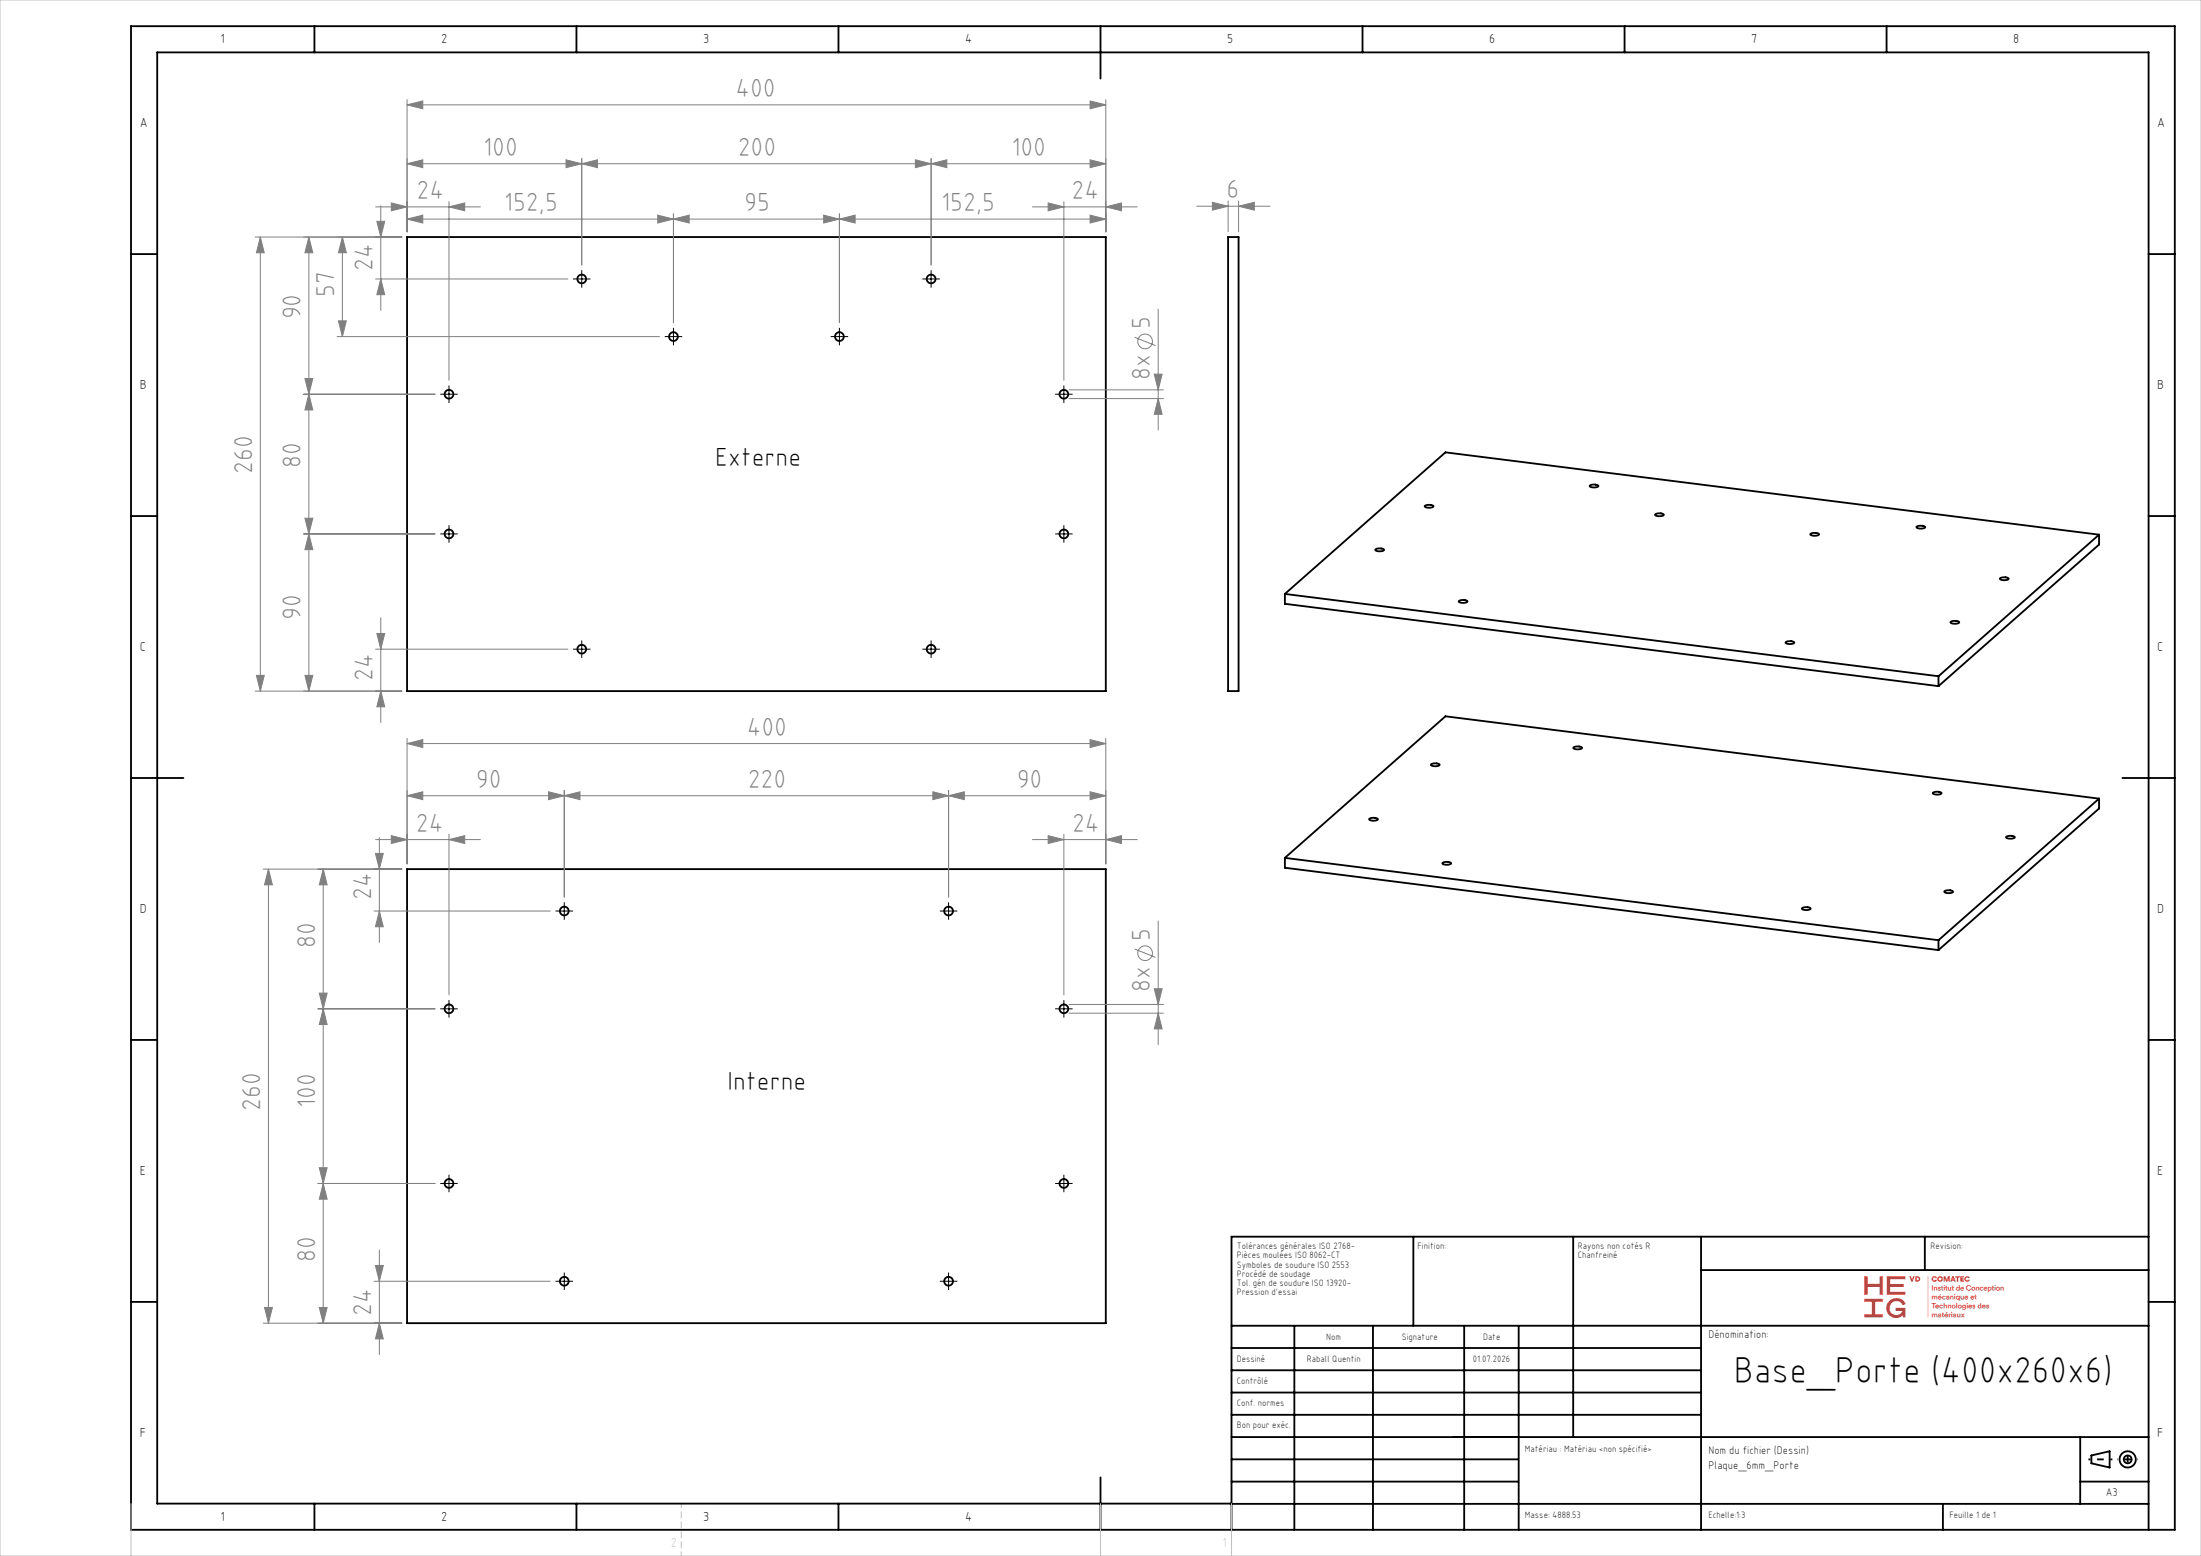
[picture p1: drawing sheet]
<svg xmlns="http://www.w3.org/2000/svg" width="420mm" height="297mm" viewBox="0 0 420 297" stroke-linecap="round" stroke-linejoin="round" font-family="sans-serif">
<g fill="none" stroke="#000" stroke-width=".35">
<path d="M25 5h390v287h-390zM60 5v5M110 5v5M160 5v5M210 5v10M260 5v5M310 5v5M360 5v5M25 48.5h5M77.7 45.2h133.3v86.7h-133.3zM234.3 45.2h2v86.7h-2zM410 48.5h5"/>
<path d="M25 98.5h5M271.9 96.6l.7-.2a.58 .58 0 0 1 .9 .3l-.7 .2a.58 .58 0 0 1-.9-.3zM303.4 92.7l.7-.2a.58 .58 0 0 1 .9 .3l-.8 .2a.58 .58 0 0 1-.8-.3zM315.9 98.2l.7-.2a.58 .58 0 0 1 .9 .3l-.8 .2a.58 .58 0 0 1-.8-.3zM410 98.5h5M245.2 113.4l124.7 15.7M245.2 113.4v1.9l124.7 15.7M262.5 104.9l.7-.2a.58 .58 0 0 1 .9 .3l-.8 .2a.58 .58 0 0 1-.8-.3zM278.4 114.7l.7-.2a.58 .58 0 0 1 .9 .4l-.7 .2a.58 .58 0 0 1-.9-.4zM345.5 101.9l.7-.2a.58 .58 0 0 1 .9 .4l-.8 .2a.58 .58 0 0 1-.8-.4zM365.7 100.5l.8-.2a.58 .58 0 0 1 .8 .4l-.7 .2a.58 .58 0 0 1-.9-.4zM372.2 118.7l.8-.2a.58 .58 0 0 1 .8 .4l-.7 .2a.58 .58 0 0 1-.9-.4z"/>
<path d="M381.7 110.4l.7-.2a.58 .58 0 0 1 .9 .4l-.8 .1a.58 .58 0 0 1-.8-.3zM400.5 102.1l-30.6 27M400.5 102.1v1.8l-30.6 27.1M400.5 102.1l-124.7-15.8-30.6 27.1M340.8 122.6l.7-.2a.58 .58 0 0 1 .8 .3l-.7 .2a.58 .58 0 0 1-.8-.3zM369.9 129.1v1.9M25 148.5h10M261.3 156.3l.7-.2a.58 .58 0 0 1 .9 .4l-.7 .2a.58 .58 0 0 1-.9-.4zM273.1 145.9l.7-.2a.58 .58 0 0 1 .9 .4l-.8 .2a.58 .58 0 0 1-.8-.4zM300.3 142.7l.7-.2a.58 .58 0 0 1 .9 .3l-.8 .2a.58 .58 0 0 1-.8-.3zM368.9 151.3l.7-.2a.58 .58 0 0 1 .9 .4l-.8 .2a.58 .58 0 0 1-.8-.4zM382.8 159.7l.8-.2a.58 .58 0 0 1 .8 .4l-.7 .2a.58 .58 0 0 1-.9-.4z"/>
<path d="M400.5 152.4v1.9l-30.6 27M400.5 152.4l-124.7-15.7-30.6 27M400.5 152.4l-30.6 27.1M405 148.5h10M77.7 165.9h133.3v86.7h-133.3zM245.2 163.7v1.9l124.7 15.7M245.2 163.7l124.7 15.8M275.3 164.7l.7-.2a.58 .58 0 0 1 .9 .4l-.8 .2a.58 .58 0 0 1-.8-.4zM343.9 173.3l.7-.1a.58 .58 0 0 1 .9 .3l-.8 .2a.58 .58 0 0 1-.8-.4zM369.9 179.5v1.8M371.1 170.1l.7-.2a.58 .58 0 0 1 .8 .4l-.7 .2a.58 .58 0 0 1-.8-.4zM25 198.5h5"/>
<path d="M410 198.5h5M269.7 236.1v17M300.2 236.1v38.2M324.6 236.1v55.9M367.3 236.1v6.3M410 236.1h-175v55.9M25 248.5h5M235 253.1h175M235 257.3h89.6M247 253.1v38.9M262 253.1v38.9M279.4 253.1v38.9"/>
<path d="M289.8 253.1v38.9M324.6 242.4h85.4M410 248.5h5M235 270.1h89.6M235 265.8h89.6M235 261.6h89.6M235 278.6h54.6M235 274.3h175M397 274.3v12.8M399.1 277.8l3.5-.8v3.1l-3.5-.8zM60 287v5M110 287v5"/>
<path d="M160 287v5M210 282v10M235 287.1h175M235 287h-205v-277h380v282M235 282.8h54.6M370.8 287.1v4.9M397 282.8h13"/>
<circle cx="111" cy="53.2" r=".83"/>
<circle cx="177.7" cy="53.2" r=".83"/>
<circle cx="85.7" cy="75.2" r=".83"/>
<circle cx="128.5" cy="64.2" r=".83"/>
<circle cx="160.2" cy="64.2" r=".83"/>
<circle cx="203" cy="75.2" r=".83"/>
<circle cx="85.7" cy="101.9" r=".83"/>
<circle cx="203" cy="101.9" r=".83"/>
<circle cx="111" cy="123.9" r=".83"/>
<circle cx="177.7" cy="123.9" r=".83"/>
<circle cx="107.7" cy="173.9" r=".83"/>
<circle cx="181" cy="173.9" r=".83"/>
<circle cx="85.7" cy="192.6" r=".83"/>
<circle cx="203" cy="192.6" r=".83"/>
<circle cx="85.7" cy="225.9" r=".83"/>
<circle cx="203" cy="225.9" r=".83"/>
<circle cx="107.7" cy="244.6" r=".83"/>
<circle cx="181" cy="244.6" r=".83"/>
<circle cx="406" cy="278.6" r=".75"/>
<circle cx="406" cy="278.6" r="1.55"/>
</g>
<g fill="none" stroke="#808080" stroke-width=".19">
<path d="M77.7 19v25.2M208 19.3l3 .7-3 .8zM211 19v25.2M71.7 39.5h20M72.7 39.2v20M74.7 38.7l3 .8-3 .7zM77.7 20l3-.7v1.5zM77.7 31.3l3-.8v1.5zM77.7 20h133.3M77.7 31.3h133.3M85.7 39.5l3-.8v1.5zM85.7 38.5v34.1"/>
<path d="M108 30.5l3 .8-3 .7zM111 31.3l3-.8v1.5zM111 30.3v20.3M174.7 30.5l3 .8-3 .7zM177.7 31.3l3-.8v1.5zM177.7 30.3v20.3M197 39.5h20M200 38.7l3 .8-3 .7zM203 38.5v34.1M208 30.5l3 .8-3 .7zM211 39.5l3-.8v1.5zM228.3 39.4h14"/>
<path d="M231.3 38.6l3 .8-3 .7zM234.3 38.4v5.8M236.3 39.4l3-.8v1.5zM236.3 38.4v5.8M48.7 45.2h28M49.7 45.2l.7 3h-1.5zM49.7 45.2v86.7M58.9 45.2l.8 3h-1.5zM58.9 45.2v86.7M65.3 45.2l.8 3h-1.5zM65.3 45.2v19M71.7 53.2h36.6"/>
<path d="M71.9 42.2h1.5l-.7 3zM72.7 53.2l.7 3h-1.5zM77.7 41.8l3-.7v1.5zM77.7 41.8h133.3M125.5 41.1l3 .7-3 .8zM128.5 41.8l3-.7v1.5zM128.5 40.8v20.8M157.2 41.1l3 .7-3 .8zM160.2 41.8l3-.7v1.5zM160.2 40.8v20.8M208 41.1l3 .7-3 .8zM221 59v23.1"/>
<path d="M57.9 75.2h25.1M58.2 72.2h1.5l-.8 3zM58.9 75.2l.8 3h-1.5zM64.3 64.2h61.5M64.6 61.2h1.5l-.8 3zM204 74.4h18M204 76.1h18M216.5 64.4l4 1.6M220.3 71.4h1.5l-.8 3zM221 76.1l.8 3h-1.5zM58.2 98.9h1.5l-.8 3zM57.9 101.9h25.1"/>
<path d="M58.9 101.9l.8 3h-1.5zM72.7 117.9v20M48.7 131.9h28M48.9 128.9h1.5l-.7 3zM58.2 128.9h1.5l-.8 3zM71.7 123.9h36.6M71.9 120.9h1.5l-.7 3zM72.7 131.9l.7 3h-1.5zM72.4 159.9v20M74.7 159.5l3 .8-3 .7zM77.7 141.9l3-.7v1.5zM77.7 151.9l3-.8v1.5z"/>
<path d="M77.7 140.9v24M77.7 141.9h133.3M77.7 151.9h133.3M85.7 159.3v30.6M104.7 151.1l3 .8-3 .7zM107.7 151.9l3-.8v1.5zM107.7 150.9v20.3M178 151.1l3 .8-3 .7zM181 151.9l3-.8v1.5zM181 150.9v20.3M200 159.5l3 .8-3 .7zM203 159.3v30.6"/>
<path d="M208 141.2l3 .7-3 .8zM208 151.1l3 .8-3 .7zM211 140.9v24M50.2 165.9h26.5M51.2 165.9l.8 3h-1.5zM51.2 165.9v86.7M61.7 165.9l.7 3h-1.5zM61.7 165.9v86.7M71.4 173.9h33.6M71.6 162.9h1.5l-.7 3zM71.7 160.3h20M72.4 173.9l.7 3h-1.5z"/>
<path d="M85.7 160.3l3-.8v1.5zM197 160.3h20M211 160.3l3-.8v1.5zM221 175.8v23.6M60.7 192.6h22.3M60.9 189.6h1.5l-.7 3zM61.7 192.6l.7 3h-1.5zM204 191.7h18M204 193.4h18M216.5 181.1l4 1.6M220.3 188.7h1.5l-.8 3zM221 193.4l.8 3h-1.5z"/>
<path d="M60.7 225.9h22.3M60.9 222.9h1.5l-.7 3zM61.7 225.9l.7 3h-1.5zM72.4 238.6v20M50.2 252.6h26.5M50.5 249.6h1.5l-.8 3zM60.9 249.6h1.5l-.7 3zM71.4 244.6h33.6M71.6 241.6h1.5l-.7 3zM72.4 252.6l.7 3h-1.5z"/>
<circle cx="218.5" cy="65.2" r="1.4"/>
<circle cx="218.5" cy="181.9" r="1.4"/>
</g>
<g fill="none" stroke="#000" stroke-width=".19" stroke-dasharray="30.5 1.3 1.3 1.3" stroke-linecap="butt">
<path d="M110.2 53.2h-.9M111 52.4v-.8M111 54.1v.8M111.8 53.2h.9M176.8 53.2h-.8M177.7 52.4v-.8M177.7 54.1v.8M178.5 53.2h.8M84.8 75.2h-.8M85.7 74.4v-.8M85.7 76.1v.8M86.5 75.2h.8"/>
<path d="M127.7 64.2h-.9M128.5 63.4v-.8M128.5 65.1v.8M129.3 64.2h.9M159.3 64.2h-.8M160.2 63.4v-.8M160.2 65.1v.8M161 64.2h.8M202.2 75.2h-.9M203 74.4v-.8M203 76.1v.8M203.8 75.2h.9"/>
<path d="M84.8 101.9h-.8M85.7 101.1v-.9M85.7 102.7v.9M86.5 101.9h.8M202.2 101.9h-.9M203 101.1v-.9M203 102.7v.9M203.8 101.9h.9M110.2 123.9h-.9M111 123.1v-.9M111 124.7v.9M111.8 123.9h.9"/>
<path d="M176.8 123.9h-.8M177.7 123.1v-.9M177.7 124.7v.9M178.5 123.9h.8M106.8 173.9h-.8M107.7 173.1v-.9M107.7 174.7v.9M108.5 173.9h.8M180.2 173.9h-.9M181 173.1v-.9M181 174.7v.9M181.8 173.9h.9"/>
<path d="M84.8 192.6h-.8M85.7 191.7v-.8M85.7 193.4v.8M86.5 192.6h.8M202.2 192.6h-.9M203 191.7v-.8M203 193.4v.8M203.8 192.6h.9M84.8 225.9h-.8M85.7 225.1v-.9M85.7 226.7v.9M86.5 225.9h.8"/>
<path d="M202.2 225.9h-.9M203 225.1v-.9M203 226.7v.9M203.8 225.9h.9M106.8 244.6h-.8M107.7 243.7v-.8M107.7 245.4v.8M108.5 244.6h.8M180.2 244.6h-.9M181 243.7v-.8M181 245.4v.8M181.8 244.6h.9"/>
</g>
<path d="M398.5 278.6h4.6" fill="none" stroke="#000" stroke-width=".35" stroke-dasharray="30.5 1.3 1.3 1.3" stroke-dashoffset="30.1" stroke-linecap="butt"/>
<path d="M406 276.6v3.8" fill="none" stroke="#000" stroke-width=".35" stroke-dasharray="30.5 1.3 1.3 1.3" stroke-dashoffset="30.5" stroke-linecap="butt"/>
<path d="M408 278.6h-4" fill="none" stroke="#000" stroke-width=".35" stroke-dasharray="30.5 1.3 1.3 1.3" stroke-dashoffset="30.4" stroke-linecap="butt"/>
<path d="M130 287v10" fill="none" stroke="#c0c0c0" stroke-width=".19" stroke-dasharray="1.3 .6" stroke-dashoffset=".4" stroke-linecap="butt"/>
<g fill="none" stroke="#000" stroke-width=".19">
<path d="M110.2 53.2h1.6M111 52.4v1.7M176.8 53.2h1.7M177.7 52.4v1.7M84.8 75.2h1.7M85.7 74.4v1.7M127.7 64.2h1.6M128.5 63.4v1.7M159.3 64.2h1.7M160.2 63.4v1.7M202.2 75.2h1.6M203 74.4v1.7"/>
<path d="M84.8 101.9h1.7M85.7 101.1v1.6M202.2 101.9h1.6M203 101.1v1.6M110.2 123.9h1.6M111 123.1v1.6M176.8 123.9h1.7M177.7 123.1v1.6M106.8 173.9h1.7M107.7 173.1v1.6M180.2 173.9h1.6M181 173.1v1.6"/>
<path d="M84.8 192.6h1.7M85.7 191.7v1.7M202.2 192.6h1.6M203 191.7v1.7M84.8 225.9h1.7M85.7 225.1v1.6M202.2 225.9h1.6M203 225.1v1.6M106.8 244.6h1.7M107.7 243.7v1.7M180.2 244.6h1.6M181 243.7v1.7"/>
</g>
<path d="M0 0h420v297h-420zM25 287v10M210 287v10M235 287v10" fill="none" stroke="#c0c0c0" stroke-width=".19"/>
<g fill="#808080">
<path d="M208 19.3l3 .7-3 .8zM77.7 20l3-.7v1.5zM208 141.2l3 .7-3 .8zM77.7 141.9l3-.7v1.5zM236.3 39.4l3-.8v1.5zM231.3 38.6l3 .8-3 .7z"/>
<path d="M111 31.3l3-.8v1.5zM174.7 30.5l3 .8-3 .7zM128.5 41.8l3-.7v1.5zM157.2 41.1l3 .7-3 .8zM74.7 159.5l3 .8-3 .7zM85.7 160.3l3-.8v1.5zM77.7 151.9l3-.8v1.5zM104.7 151.1l3 .8-3 .7zM107.7 151.9l3-.8v1.5zM178 151.1l3 .8-3 .7zM181 151.9l3-.8v1.5zM208 151.1l3 .8-3 .7zM200 159.5l3 .8-3 .7zM211 160.3l3-.8v1.5z"/>
<path d="M64.6 61.2h1.5l-.8 3zM65.3 45.2l.8 3h-1.5z"/>
<path d="M49.7 45.2l.7 3h-1.5zM48.9 128.9h1.5l-.7 3z"/>
<path d="M71.9 42.2h1.5l-.7 3zM72.7 53.2l.7 3h-1.5zM58.9 45.2l.8 3h-1.5zM58.2 72.2h1.5l-.8 3zM58.9 75.2l.8 3h-1.5zM58.2 98.9h1.5l-.8 3zM58.9 101.9l.8 3h-1.5zM58.2 128.9h1.5l-.8 3zM220.3 71.4h1.5l-.8 3zM221 76.1l.8 3h-1.5zM71.9 120.9h1.5l-.7 3zM72.7 131.9l.7 3h-1.5zM71.6 162.9h1.5l-.7 3zM72.4 173.9l.7 3h-1.5zM61.7 165.9l.7 3h-1.5zM60.9 189.6h1.5l-.7 3zM61.7 192.6l.7 3h-1.5zM60.9 222.9h1.5l-.7 3zM61.7 225.9l.7 3h-1.5zM60.9 249.6h1.5l-.7 3zM51.2 165.9l.8 3h-1.5zM50.5 249.6h1.5l-.8 3zM71.6 241.6h1.5l-.7 3zM72.4 252.6l.7 3h-1.5zM220.3 188.7h1.5l-.8 3zM221 193.4l.8 3h-1.5z"/>
<path d="M74.7 38.7l3 .8-3 .7zM85.7 39.5l3-.8v1.5zM77.7 31.3l3-.8v1.5zM108 30.5l3 .8-3 .7zM77.7 41.8l3-.7v1.5zM125.5 41.1l3 .7-3 .8z"/>
<path d="M177.7 31.3l3-.8v1.5zM208 30.5l3 .8-3 .7zM200 38.7l3 .8-3 .7zM211 39.5l3-.8v1.5zM160.2 41.8l3-.7v1.5zM208 41.1l3 .7-3 .8z"/>
</g>
<text font-size="7.1" x="330.8" y="264">Base_Porte (400x260x6)</text>
<g font-size="5" fill="#808080">
<text x="140.3" y="18.5">400</text>
<text x="92.2" y="29.8">100</text>
<text x="140.8" y="29.8">200</text>
<text x="193" y="29.8">100</text>
<text x="79.5" y="38">24</text>
<text x="96.1" y="40.3">152,5</text>
<text x="142" y="40.3">95</text>
<text x="179.6" y="40.3">152,5</text>
<text x="204.5" y="38">24</text>
<text x="234.1" y="37.9">6</text>
<text x="71.2" y="51.8" transform="rotate(-90 71.2 51.8)">24</text>
<text x="63.8" y="56.7" transform="rotate(-90 63.8 56.7)">57</text>
<text x="57.4" y="61" transform="rotate(-90 57.4 61)">90</text>
<text x="219.5" y="62.9" transform="rotate(-90 219.5 62.9)">5</text>
<text x="219.5" y="72.5" transform="rotate(-90 219.5 72.5)">8x</text>
<text x="57.4" y="89.3" transform="rotate(-90 57.4 89.3)">80</text>
<text x="48.2" y="90.5" transform="rotate(-90 48.2 90.5)">260</text>
<text x="57.4" y="118.4" transform="rotate(-90 57.4 118.4)">90</text>
<text x="71.2" y="129.9" transform="rotate(-90 71.2 129.9)">24</text>
<text x="142.5" y="140.4">400</text>
<text x="90.8" y="150.4">90</text>
<text x="142.7" y="150.4">220</text>
<text x="194" y="150.4">90</text>
<text x="79.4" y="158.8">24</text>
<text x="204.6" y="158.8">24</text>
<text x="70.9" y="171.8" transform="rotate(-90 70.9 171.8)">24</text>
<text x="219.5" y="179.6" transform="rotate(-90 219.5 179.6)">5</text>
<text x="60.2" y="180.9" transform="rotate(-90 60.2 180.9)">80</text>
<text x="219.5" y="189.3" transform="rotate(-90 219.5 189.3)">8x</text>
<text x="49.7" y="212" transform="rotate(-90 49.7 212)">260</text>
<text x="60.2" y="211.5" transform="rotate(-90 60.2 211.5)">100</text>
<text x="60.2" y="240.9" transform="rotate(-90 60.2 240.9)">80</text>
<text x="70.9" y="251.1" transform="rotate(-90 70.9 251.1)">24</text>
</g>
<g font-size="5">
<text x="136.5" y="89">Externe</text>
<text x="138.8" y="208.1">Interne</text>
</g>
<g font-size="2.5">
<text x="42.1" y="8.2">1</text>
<text x="84.2" y="8.2">2</text>
<text x="134.2" y="8.2">3</text>
<text x="184.2" y="8.2">4</text>
<text x="234.2" y="8.2">5</text>
<text x="284.2" y="8.2">6</text>
<text x="334.2" y="8.2">7</text>
<text x="384.2" y="8.2">8</text>
<text x="26.7" y="24.2">A</text>
<text x="411.7" y="24.2">A</text>
<text x="26.7" y="74.2">B</text>
<text x="411.7" y="74.2">B</text>
<text x="26.7" y="124.2">C</text>
<text x="411.7" y="124.2">C</text>
<text x="26.7" y="174.2">D</text>
<text x="411.7" y="174.2">D</text>
<text x="26.7" y="224.2">E</text>
<text x="411.7" y="224.2">E</text>
<text x="26.7" y="274.2">F</text>
<text x="411.7" y="274.2">F</text>
<text x="42.1" y="290.2">1</text>
<text x="84.2" y="290.2">2</text>
<text x="134.2" y="290.2">3</text>
<text x="184.2" y="290.2">4</text>
</g>
<text font-size="2.5" fill="#e1251b" x="355.8" y="251.5">⟫</text>
<text font-size="2.5" fill="#c0c0c0" x="128" y="295.3">2</text>
<g font-size="2.1">
<text x="326" y="255.5">Dénomination:</text>
<text x="326" y="277.5">Nom du fichier (Dessin)</text>
<text x="326" y="280.5">Plaque_6mm_Porte</text>
<text x="401.9" y="285.5">A3</text>
</g>
<g font-size="1.8">
<text x="236" y="238.4">Tolérances générales ISO 2768-</text>
<text x="270.5" y="238.4">Finition:</text>
<text x="301.1" y="238.4">Rayons non cotés R</text>
<text x="368.4" y="238.4">Revision:</text>
<text x="236" y="240.2">Pièces moulées ISO 8062-CT</text>
<text x="236" y="242">Symboles de soudure ISO 2553</text>
<text x="236" y="243.7">Procédé de soudage</text>
<text x="236" y="245.5">Tol. gén de soudure ISO 13920-</text>
<text x="301.1" y="240.2">Chanfreiné</text>
<text x="236" y="247.3">Pression d'essai</text>
<text x="253.1" y="255.7">Nom</text>
<text x="267.5" y="255.7">Signature</text>
<text x="283" y="255.7">Date</text>
<text x="236" y="260">Dessiné</text>
<text x="249.4" y="260">Raball Quentin</text>
<text x="281.1" y="260">01.07.2026</text>
<text x="236" y="264.1">Contrôlé</text>
<text x="236" y="268.3">Conf. normes</text>
<text x="236" y="272.5">Bon pour exéc.</text>
<text x="291" y="277.2">Matériau : Matériau &lt;non spécifié&gt;</text>
<text x="291" y="289.8">Masse: 4888.53</text>
<text x="326" y="289.8">Echelle:1:3</text>
<text x="372" y="289.8">Feuille 1 de 1</text>
</g>
</svg>
